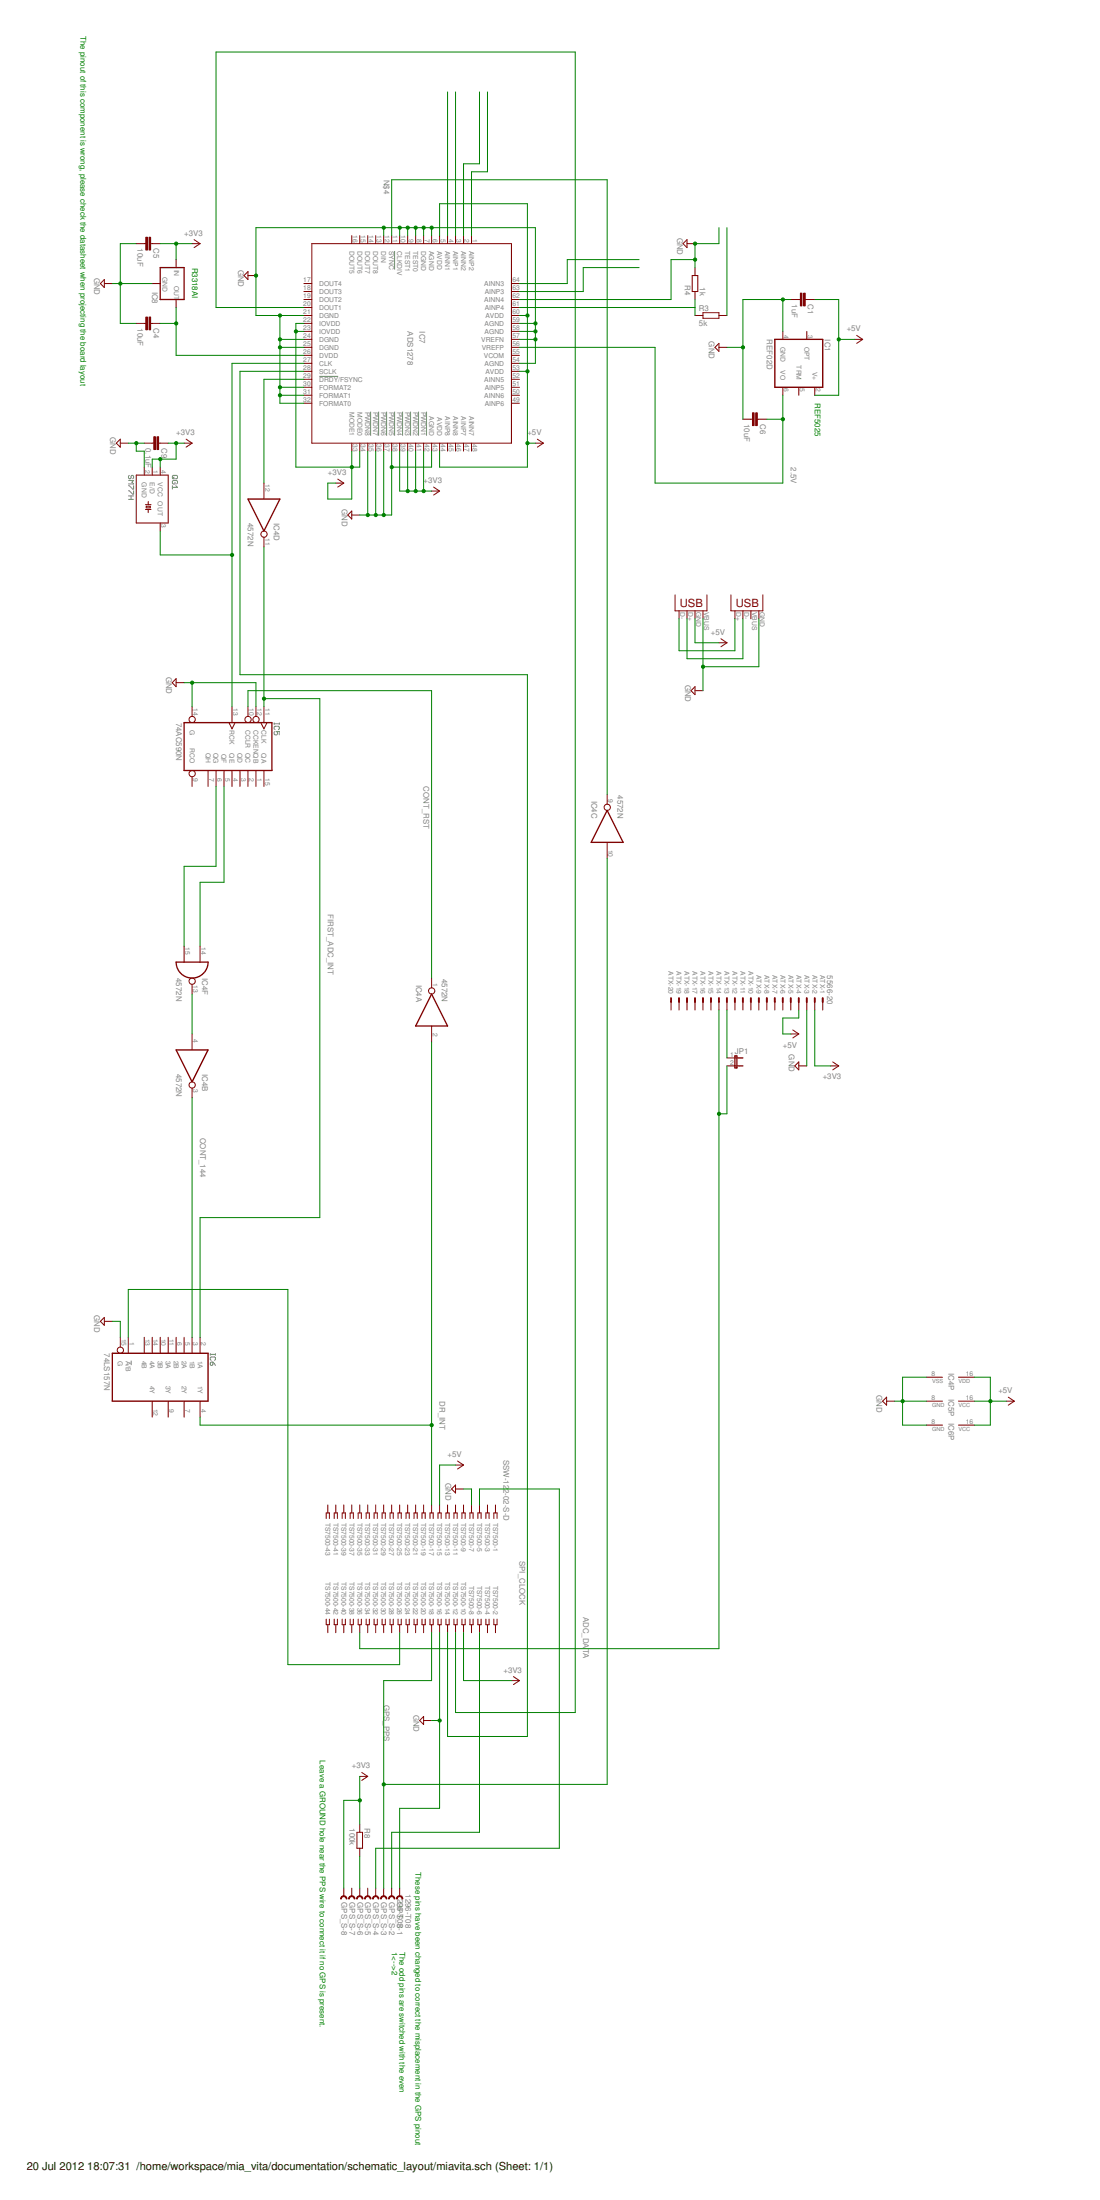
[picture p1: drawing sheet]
<svg xmlns="http://www.w3.org/2000/svg" width="350mm" height="700mm" viewBox="0 0 350 700" stroke-linecap="round" stroke-linejoin="round" font-family="sans-serif">
<g fill="none" stroke="#808080" stroke-width=".32">
<path d="M125.5 79.8v6M101.6 119.7h6M117.9 131v7.7M120.5 131v7.7M123 131v7.7M125.5 131v7.7M128.1 131v7.7M130.6 131v7.7M133.2 131v7.7M135.7 131v7.7M40.9 154.5h.2l1.1 1.1h.3v-1.1M40.9 156.1h.2l1.1 1.1h.3v-1.1"/>
<path d="M40.9 152.9h1.6l-.5 .5 .5 .6h-1.6M40.9 157.8h1.6M40.9 158.9h1.6M41.1 151.2l-.2 .3v.5l.2 .3 .6-.3v-.5l.3-.3 .5 .3v.5l-.3 .3M41.7 157.8v1.1M54.8 154.5v1.1M55.1 151.2h1.1l.3 .3v.5l-.3 .3h-1.1l-.3-.3v-.5zM55.4 151.8l-.6 .5M55.7 153.4v.6h-.6l-.3-.3v-.6l.3-.2h1.1l.3 .2v.6l-.3 .3M55.9 154.5l.6 .5h-1.7M87.2 230v.5M87.2 230.3h1.7"/>
<path d="M87.5 232.1l-.3-.2v-.6l.3-.2h1.1l.3 .2v.6l-.3 .2M87.5 232.7l-.3 .3v.5l.3 .3h.5l.3-.3-.3-.8h.9v1.1M88.9 230v.5M41.7 432.9v1.4M66.9 430.6v.6M66.9 433.6l.3-.3h.5v.8l-.2 .3-.6-.3zM66.9 430.9h1.6M67.2 432.8l-.3-.3v-.5l.3-.3h1.1l.2 .3v.5l-.2 .3M67.7 433.3l.8 1.1M68.5 430.6v.6"/>
</g>
<g fill="none" stroke="#800000" stroke-width=".32">
<path d="M43.3 77.5h3.1M47.9 77.5h3.1M61.1 77.5h2.5M61.7 76.2l1.9 1.3M63.6 77.5l-1.9 1.3M99.2 77.5h63.5v63.5h-63.5zM111.9 75v2.5M114.4 75v2.5M117 75v2.5M119.5 75v2.5M122.1 75v2.5M124.6 75v2.5"/>
<path d="M127.1 75v2.5M129.7 75v2.5M132.2 75v2.5M134.8 75v2.5M137.3 75v2.5M139.8 75v2.5M142.4 75v2.5M144.9 75v2.5M147.5 75v2.5M150 75v2.5M218.6 77.5h2.5M218.6 76.2v2.6l-1.3-1.3z"/>
<path d="M33.2 90.2h2.5M33.2 88.9v2.6l-1.3-1.3zM48.4 90.2h2.6M56 82.6v2.5M56 95.3v2.5M78.9 86.4v2.5l-1.3-1.2zM78.9 87.7h2.5M96.7 90.2h2.5M96.7 92.8h2.5M96.7 95.3h2.5M96.7 97.8h2.5M162.7 90.2h2.5"/>
<path d="M162.7 92.8h2.5M162.7 95.3h2.5M162.7 97.8h2.5M220.2 87.7h1.8v5.1h-1.8zM221.1 85.1v2.6M221.1 92.8v2.5M223.6 99.5h5.1v1.8h-5.1zM251.6 95.3h3M256.2 95.3h3M43.3 102.9h3.1M47.9 102.9h3.1M96.7 100.4h2.5"/>
<path d="M96.7 102.9h2.5M96.7 105.4h2.5M96.7 108h2.5M96.7 110.5h2.5M96.7 113.1h2.5M96.7 115.6h2.5M96.7 118.1h2.5M162.7 100.4h2.5M162.7 102.9h2.5M162.7 105.4h2.5M162.7 108h2.5M162.7 110.5h2.5"/>
<path d="M162.7 113.1h2.5M162.7 115.6h2.5M162.7 118.1h2.5M221.1 100.4h2.5M228.7 100.4h2.6M228.7 110.5h2.6M228.7 109.2v2.6l-1.2-1.3zM249 105.4v2.6M256.7 105.4v2.6M271.9 108h2.5M272.5 106.7l1.9 1.3M274.4 108l-1.9 1.2"/>
<path d="M38.3 139.7v2.6l-1.3-1.3zM59.2 139.7l1.9 1.3M96.7 120.7h2.5M96.7 123.2h2.5M96.7 125.8h2.5M96.7 128.3h2.5M162.7 120.7h2.5M162.7 123.2h2.5M162.7 125.8h2.5M162.7 128.3h2.5M171 139.7l1.9 1.3M236.3 133.4h3.1"/>
<path d="M240.9 133.4h3.1M249 123.2v2.6M254.1 123.2v2.6M259.2 123.2v2.6M38.3 141h2.5M43.3 151.2h10.2v15.2h-10.2zM45.9 141h3M45.9 148.6v2.6M47.2 159.5v1M48.4 148.6v2.6M50.5 141h3M51 148.6v2.6"/>
<path d="M58.6 141h2.5M61.1 141l-1.9 1.3M84 153.7v5.1M106.8 153.7h2.6M107.5 152.4l1.9 1.3M109.4 153.7l-1.9 1.3M111.9 141v2.5M114.4 141v2.5M117 141v2.5M119.5 141v2.5M122.1 141v2.5M124.6 141v2.5"/>
<path d="M127.1 141v2.5M129.7 141v2.5M132.2 141v2.5M134.8 141v2.5M137.3 141v2.5M137.3 156.2h2.5M137.9 155l1.9 1.2M139.8 141v2.5M139.8 156.2l-1.9 1.3M142.4 141v2.5M144.9 141v2.5M147.5 141v2.5"/>
<path d="M150 141v2.5M170.3 141h2.6M172.9 141l-1.9 1.3M46.3 160.5h1.7M46.3 162.1h1.7M46.5 161.1h1.3v.5h-1.3zM47.2 162.1v1M51 166.4v2.5M84 170.9v3.1M111.9 162.6v2.5l-1.3-1.2zM111.9 163.9h2.5M214.8 189.3v5h10.1v-5"/>
<path d="M216 194.3v2.6M218.6 194.3v2.6M221.1 194.3v2.6M223.6 194.3v2.6M232.5 189.3v5h10.2v-5M233.8 194.3v2.6M236.3 194.3v2.6M238.9 194.3v2.6M241.4 194.3v2.6M56 215.9v2.6l-1.2-1.3zM56 217.2h2.6M221.1 218.5v2.5l-1.3-1.3z"/>
<path d="M221.1 219.7h2.5M228.7 204.5h2.6M229.4 203.2l1.9 1.3M231.3 204.5l-1.9 1.3M61.1 224.8v3.1M72.8 229.9l1 2 1-2M73.8 224.8v5.1M78.9 224.8v3.1M81.4 224.8v3.1M83 229.9l1 2 1-2M84 224.8v5.1M61.1 247.1v3.1"/>
<path d="M66.2 245.1v5.1M68.7 245.1v5.1M71.3 245.1v5.1M73.8 245.1v5.1M76.3 245.1v5.1M78.9 245.1v5.1M81.4 245.1v5.1M84 245.1v5.1M193.2 252.8v3M193.2 268v5.1M58.6 301v5.1M61.1 313.1v3.2"/>
<path d="M63.6 301v5.1M137.3 311.2v3.1M213.5 318.8v2.5M216 318.8v2.5M218.6 318.8v2.5M221.1 318.8v2.5M223.6 318.8v2.5M226.2 318.8v2.5M228.7 318.8v2.5M231.3 318.8v2.5M233.8 318.8v2.5M236.3 318.8v2.5"/>
<path d="M238.9 318.8v2.5M241.4 318.8v2.5M244 318.8v2.5M246.5 318.8v2.5M249 318.8v2.5M251.6 318.8v2.5M254.1 318.8v2.5M256.7 318.8v2.5M259.2 318.8v2.5M261.7 318.8v2.5M61.1 329v5M137.3 326.4v5.1"/>
<path d="M231.3 339.1h3.8M231.3 336.6h3.8M251.6 329h2.5M252.2 327.7l1.9 1.3M254.1 337.8v2.6l-1.2-1.3zM254.1 339.1h2.6M254.1 329l-1.9 1.2M264.3 339.1h2.5M264.9 337.8l1.9 1.3M266.8 339.1l-1.9 1.3M61.1 346.2v3.1M31.9 420.4l1.3-1.3v2.5z"/>
<path d="M33.2 420.4h2.5M38.3 425.4v3.2M40.8 425.4v5.1M45.9 425.4v5.1M48.4 425.4v5.1M51 425.4v5.1M53.5 425.4v5.1M56 425.4v5.1M58.6 425.4v5.1M61.1 425.4v5.1M63.6 425.4v5.1M294.8 438.1h5"/>
<path d="M304.9 438.1h5.1M48.4 445.8v5M53.5 445.8v5M58.6 445.8v5M63.6 445.8v5M282.1 445.8h2.5M282.1 444.5v2.5l-1.3-1.2zM294.8 445.8h5M294.8 453.4h5M304.9 445.8h5.1M304.9 453.4h5.1M320.1 445.8h2.6"/>
<path d="M320.8 444.5l1.9 1.3M322.7 445.8l-1.9 1.2M104.3 478.8v2.5M106.8 478.8v2.5M109.4 478.8v2.5M111.9 478.8v2.5M114.4 478.8v2.5M117 478.8v2.5M119.5 478.8v2.5M122.1 478.8v2.5M124.6 478.8v2.5M127.1 478.8v2.5"/>
<path d="M129.7 478.8v2.5M132.2 478.8v2.5M134.8 478.8v2.5M137.3 478.8v2.5M139.8 478.8v2.5M142.4 478.8v2.5M144.9 472.4v2.6l-1.2-1.3zM144.9 478.8v2.5M144.9 466.1h2.6M144.9 473.7h2.6M145.6 464.8l1.9 1.3M147.5 478.8v2.5"/>
<path d="M147.5 466.1l-1.9 1.3M150 478.8v2.5M152.5 478.8v2.5M155.1 478.8v2.5M157.6 478.8v2.5M103.8 483.1v-1.8h1v1.8M106.3 483.1v-1.8h1v1.8M108.9 483.1v-1.8h1v1.8M111.4 483.1v-1.8h1v1.8M113.9 483.1v-1.8h1.1v1.8M116.5 483.1v-1.8h1v1.8M119 483.1v-1.8h1v1.8"/>
<path d="M121.6 483.1v-1.8h1v1.8M124.1 483.1v-1.8h1v1.8M126.6 483.1v-1.8h1.1v1.8M129.2 483.1v-1.8h1v1.8M131.7 483.1v-1.8h1v1.8M134.3 483.1v-1.8h1v1.8M136.8 483.1v-1.8h1v1.8M139.3 483.1v-1.8h1.1v1.8M141.9 483.1v-1.8h1v1.8M144.4 483.1v-1.8h1v1.8M147 483.1v-1.8h1v1.8M149.5 483.1v-1.8h1v1.8"/>
<path d="M152 483.1v-1.8h1.1v1.8M154.6 483.1v-1.8h1v1.8M157.1 483.1v-1.8h1v1.8M103.8 515.1v1.8h1v-1.8M104.3 516.9v2.5M106.3 515.1v1.8h1v-1.8M106.8 516.9v2.5M108.9 515.1v1.8h1v-1.8M109.4 516.9v2.5M111.4 515.1v1.8h1v-1.8M111.9 516.9v2.5M113.9 515.1v1.8h1.1v-1.8"/>
<path d="M114.4 516.9v2.5M116.5 515.1v1.8h1v-1.8M117 516.9v2.5M119 515.1v1.8h1v-1.8M119.5 516.9v2.5M121.6 515.1v1.8h1v-1.8M122.1 516.9v2.5M124.1 515.1v1.8h1v-1.8M124.6 516.9v2.5M126.6 515.1v1.8h1.1v-1.8M127.1 516.9v2.5M129.2 515.1v1.8h1v-1.8"/>
<path d="M129.7 516.9v2.5M131.7 515.1v1.8h1v-1.8M132.2 516.9v2.5M134.3 515.1v1.8h1v-1.8M134.8 516.9v2.5M136.8 515.1v1.8h1v-1.8M137.3 516.9v2.5M139.3 515.1v1.8h1.1v-1.8M139.8 516.9v2.5M141.9 515.1v1.8h1v-1.8M142.4 516.9v2.5M144.4 515.1v1.8h1v-1.8"/>
<path d="M144.9 516.9v2.5M147 515.1v1.8h1v-1.8M147.5 516.9v2.5M149.5 515.1v1.8h1v-1.8M150 516.9v2.5M152 515.1v1.8h1.1v-1.8M152.5 516.9v2.5M154.6 515.1v1.8h1v-1.8M155.1 516.9v2.5M157.1 515.1v1.8h1v-1.8M157.6 516.9v2.5M162.7 534.7h2.5"/>
<path d="M163.3 533.4l1.9 1.3M165.2 534.7l-1.9 1.2M134.8 546.1v2.5l-1.3-1.2zM134.8 547.4h2.5M114.4 565.1h2.6M115.1 563.9l1.9 1.2M117 565.1l-1.9 1.3M113.6 582.9h1.7v5.1h-1.7zM114.4 580.4v2.5M114.4 588v2.5M109.4 600.7v2.5M111.9 600.7v2.5"/>
<path d="M114.4 600.7v2.5M117 600.7v2.5M119.5 600.7v2.5M122.1 600.7v2.5M124.6 600.7v2.5M127.1 600.7v2.5"/>
<circle cx="84" cy="169.9" r=".99"/>
<circle cx="61.1" cy="228.9" r=".99"/>
<circle cx="78.9" cy="228.9" r=".99"/>
<circle cx="81.4" cy="228.9" r=".99"/>
<circle cx="61.1" cy="246.1" r=".99"/>
<circle cx="193.2" cy="256.8" r=".99"/>
<circle cx="61.1" cy="312.2" r=".99"/>
<circle cx="137.3" cy="315.3" r=".99"/>
<circle cx="61.1" cy="345.2" r=".99"/>
<circle cx="38.3" cy="429.6" r=".99"/>
</g>
<path d="M51 85.1h7.6v10.2h-7.6zM246.5 108h15.2v15.2h-15.2zM78.9 158.8h10.1l-5 10.1zM58.6 229.9h27.9v15.2h-27.9zM193.2 257.8l5 10.2h-10.1zM56 306.1h10.2a5.1 5.1 0 0 1-5.1 5.1 5.1 5.1 0 0 1-5.1-5.1zM137.3 316.3l5.1 10.1h-10.2zM56 334h10.2l-5.1 10.2zM233.8 335.9h.6v3.8h-.6zM235.1 336.6h1.2M235.1 339.1h1.2M35.7 430.5h30.5v15.3h-30.5z" fill="none" stroke="#800000" stroke-width=".42"/>
<g fill="#800000" stroke="#800000" stroke-width=".32">
<path d="M47.4 100.9h.5v4h-.5z"/>
<path d="M46.4 100.9h.5v4h-.5z"/>
<path d="M47.4 75.5h.5v4h-.5z"/>
<path d="M46.4 75.5h.5v4h-.5z"/>
<path d="M50 139h.5v4h-.5z"/>
<path d="M48.9 139h.5v4h-.5z"/>
<path d="M255.7 93.3h.5v4h-.5z"/>
<path d="M254.6 93.3h.5v4h-.5z"/>
<path d="M240.4 131.3h.5v4.1h-.5z"/>
<path d="M239.4 131.3h.5v4.1h-.5z"/>
</g>
<g fill="none" stroke="#800000" stroke-width=".61">
<path d="M213.5 317.5v1.3M216 317.5v1.3M218.6 317.5v1.3M221.1 317.5v1.3M223.6 317.5v1.3M226.2 317.5v1.3M228.7 317.5v1.3M231.3 317.5v1.3M233.8 317.5v1.3M236.3 317.5v1.3M238.9 317.5v1.3M241.4 317.5v1.3"/>
<path d="M244 317.5v1.3M246.5 317.5v1.3M249 317.5v1.3M251.6 317.5v1.3M254.1 317.5v1.3M256.7 317.5v1.3M259.2 317.5v1.3M261.7 317.5v1.3"/>
</g>
<g fill="#800000" stroke="#800000" stroke-width=".32">
<path d="M126.3 603.5a1.02 1.02 0 0 1 1.2-.3 1.02 1.02 0 0 1 .7 .9h-.3a.76 .76 0 0 0-.8-.7 .76 .76 0 0 0-.7 .7h-.3z" fill-rule="evenodd"/>
<path d="M123.8 603.5a1.02 1.02 0 0 1 1.1-.3 1.02 1.02 0 0 1 .7 .9h-.2a.76 .76 0 0 0-.8-.7 .76 .76 0 0 0-.8 .7h-.2z" fill-rule="evenodd"/>
<path d="M121.3 603.5a1.02 1.02 0 0 1 1.1-.3 1.02 1.02 0 0 1 .7 .9h-.3a.76 .76 0 0 0-.7-.7 .76 .76 0 0 0-.8 .7h-.2z" fill-rule="evenodd"/>
<path d="M118.7 603.5a1.01 1.01 0 0 1 1.2-.3 1.01 1.01 0 0 1 .6 .9h-.2a.76 .76 0 0 0-.8-.7 .76 .76 0 0 0-.7 .7h-.3z" fill-rule="evenodd"/>
<path d="M116.2 603.5a1.01 1.01 0 0 1 1.1-.3 1.01 1.01 0 0 1 .7 .9h-.2a.76 .76 0 0 0-.8-.7 .76 .76 0 0 0-.8 .7h-.2z" fill-rule="evenodd"/>
<path d="M113.6 603.5a1.01 1.01 0 0 1 1.2-.3 1.01 1.01 0 0 1 .7 .9h-.3a.76 .76 0 0 0-.8-.7 .76 .76 0 0 0-.7 .7h-.3z" fill-rule="evenodd"/>
<path d="M111.1 603.5a1.01 1.01 0 0 1 1.1-.3 1.01 1.01 0 0 1 .7 .9h-.2a.76 .76 0 0 0-.8-.7 .76 .76 0 0 0-.8 .7h-.2z" fill-rule="evenodd"/>
<path d="M108.6 603.5a1.01 1.01 0 0 1 1.1-.3 1.01 1.01 0 0 1 .7 .9h-.3a.76 .76 0 0 0-.7-.7 .76 .76 0 0 0-.8 .7h-.2z" fill-rule="evenodd"/>
</g>
<g fill="none" stroke="#008000" stroke-width=".32">
<path d="M142.4 29.3v45.7M144.9 29.3v45.7M152.5 29.3v22.8h-5v22.9M155.1 29.3v25.4h-5.1v20.3M43.3 77.5h-5v25.4h5M51 77.5h10.1M56 77.5v5.1M122.1 72.4v2.6M124.6 75v-17.8h68.6v195.6M127.1 72.4v2.6M129.7 72.4v2.6M132.2 72.4v2.6"/>
<path d="M134.8 72.4v2.6M137.3 72.4v2.6M139.8 75v-10.2h28v83.8h-28v-5.1M228.7 72.4v5.1h-7.6v7.6M231.3 72.4v28M35.7 90.2h12.7M56 97.8v15.3h40.7M96.7 97.8h-28v-81.2h114.3v528.2h-38.1v-25.4M165.2 97.8h55.9M203.3 82.6h-22.8v7.6h-15.3M203.3 85.1h-17.8v7.7h-20.3M221.1 82.6h-7.6v12.7h-48.3"/>
<path d="M221.1 95.3v5.1M249 95.3v10.1M251.6 95.3h-15.3v38.1M259.2 95.3h7.6v30.5h-7.6M51 102.9h5M89 108h7.7M89 100.4v27.9h7.7M89 110.5h7.7M94.1 105.4h2.6M96.7 100.4h-15.3v-28h88.9v43.2h-5.1M96.7 102.9h-2.6v45.7h20.3v-5.1M96.7 115.6h-22.9v109.2"/>
<path d="M96.7 118.1h-20.4v96.6h91.5v337.7h-25.4v-33M165.2 102.9h5.1M165.2 108h5.1M165.2 105.4h5.1M165.2 110.5h43.2v43.2h40.6v-27.9M165.2 100.4h2.6M165.2 118.1h2.6M231.3 110.5h5M266.8 108h5.1M89 125.8h7.7M89 123.2h7.7M96.7 120.7h-12.7v33"/>
<path d="M244 133.4h5M40.8 141h5.1M43.3 141v2.5h2.6v5.1M51 146.1v2.5M53.5 141h5.1M56 141v5.1h-7.6v2.5M111.9 143.5v15.3h-7.6v-5.1h2.5M117 143.5v20.4M119.5 143.5v20.4M122.1 143.5v20.4M124.6 143.5v20.4h-10.2M127.1 143.5v12.7h10.2"/>
<path d="M129.7 143.5v12.7M132.2 143.5v12.7M134.8 143.5v12.7M137.3 143.5v5.1h-12.7M167.8 141h2.5M51 168.9v7.7h22.8M84 174v50.8M216 196.9v10.1h17.8v-10.1M218.6 196.9v12.7h17.7v-12.7M221.1 196.9v7.6h7.6M223.6 196.9v22.8M241.4 196.9v15.2h-17.8"/>
<path d="M58.6 217.2h22.8v7.6M61.1 217.2v7.6M78.9 224.8v-5.1h58.4v91.5M84 222.3h17.7v165.1h-38.1v38M68.7 250.2v25.4h-10.1v25.4M71.3 250.2v30.5h-7.7v20.3M193.2 273.1v294.6h-71.1M61.1 316.3v12.7M137.3 331.5v147.3M228.7 321.3v203.2h-114.3v-5.1M231.3 321.3v15.3M231.3 339.1v15.3h-2.6"/>
<path d="M254.1 321.3v2.6h-5.1v5.1h2.6M256.7 321.3v17.8M259.2 321.3v17.8h5.1M61.1 349.3v76.1M35.7 420.4h2.6v5M40.8 425.4v-15.2h50.8v119.4h35.5v-10.2M294.8 438.1h-7.7v15.3h7.7M310 438.1h5.1v15.3h-5.1M63.6 450.8v2.6h73.7M284.6 445.8h10.2M310 445.8h10.1M144.9 466.1h-5.1v12.7"/>
<path d="M147.5 473.7h2.5v5.1M152.5 478.8v-5.1h25.4v114.3h-58.4v12.7M137.3 519.4v15.3h-15.2v66M139.8 519.4v55.9h-12.7v25.4M147.5 519.4v15.3h15.2M152.5 519.4v63.5h-27.9v17.8M137.3 547.4h2.5M114.4 565.1v15.3M114.4 572.8h-5v27.9M114.4 590.5v10.2"/>
</g>
<g fill="#008000" stroke="#008000" stroke-width=".32">
<circle cx="61.1" cy="217.2" r=".51"/>
<circle cx="38.3" cy="90.2" r=".51"/>
<circle cx="139.9" cy="547.4" r=".51"/>
<circle cx="43.4" cy="141" r=".51"/>
<circle cx="287.2" cy="445.8" r=".51"/>
<circle cx="170.3" cy="108" r=".51"/>
<circle cx="170.3" cy="105.4" r=".51"/>
<circle cx="170.3" cy="102.9" r=".51"/>
<circle cx="137.3" cy="72.4" r=".51"/>
<circle cx="134.8" cy="72.4" r=".51"/>
<circle cx="132.2" cy="72.4" r=".51"/>
<circle cx="129.7" cy="72.4" r=".51"/>
<circle cx="127.2" cy="72.4" r=".51"/>
<circle cx="122.1" cy="72.4" r=".51"/>
<circle cx="81.4" cy="87.7" r=".51"/>
<circle cx="89.1" cy="125.8" r=".51"/>
<circle cx="89.1" cy="123.2" r=".51"/>
<circle cx="89.1" cy="110.5" r=".51"/>
<circle cx="89.1" cy="108" r=".51"/>
<circle cx="89.1" cy="100.4" r=".51"/>
<circle cx="249.1" cy="95.3" r=".51"/>
<circle cx="236.4" cy="110.5" r=".51"/>
<circle cx="221.1" cy="77.5" r=".51"/>
<circle cx="221.1" cy="82.6" r=".51"/>
<circle cx="223.7" cy="212.1" r=".51"/>
<circle cx="122.1" cy="163.9" r=".51"/>
<circle cx="119.5" cy="163.9" r=".51"/>
<circle cx="117" cy="163.9" r=".51"/>
<circle cx="124.6" cy="148.6" r=".51"/>
<circle cx="84" cy="222.3" r=".51"/>
<circle cx="73.8" cy="176.6" r=".51"/>
<circle cx="122.1" cy="567.7" r=".51"/>
<circle cx="111.9" cy="148.6" r=".51"/>
<circle cx="94.1" cy="105.4" r=".51"/>
<circle cx="114.5" cy="572.8" r=".51"/>
<circle cx="56" cy="141" r=".51"/>
<circle cx="51" cy="146.1" r=".51"/>
<circle cx="56" cy="77.5" r=".51"/>
<circle cx="132.2" cy="156.2" r=".51"/>
<circle cx="134.8" cy="156.2" r=".51"/>
<circle cx="129.7" cy="156.2" r=".51"/>
<circle cx="167.8" cy="100.4" r=".51"/>
<circle cx="167.8" cy="118.1" r=".51"/>
<circle cx="167.8" cy="141" r=".51"/>
<circle cx="315.1" cy="445.8" r=".51"/>
<circle cx="266.8" cy="108" r=".51"/>
<circle cx="137.3" cy="453.4" r=".51"/>
<circle cx="56" cy="102.9" r=".51"/>
<circle cx="249.1" cy="133.4" r=".51"/>
<circle cx="228.7" cy="354.4" r=".51"/>
</g>
<g font-size="3.6" fill="#800000">
<text x="216.3" y="193.1">USB</text>
<text x="234.1" y="193.1">USB</text>
</g>
<g font-size="3.5">
<text x="8.5" y="690.5">20 Jul 2012</text>
<text x="27.8" y="690.5">18:07:31 /home/workspace/mia_vita/documentation/schematic_layout/miavita.sch (Sheet: 1/1)</text>
</g>
<g font-size="2.5" fill="#008000">
<text x="25.6" y="11.5" transform="rotate(90 25.6 11.5)">The pinout of this component is wrong, please check the datasheet when projecting the board layout</text>
<text x="61.1" y="85.1" transform="rotate(90 61.1 85.1)">R3318AI</text>
<text x="259.2" y="128.3" transform="rotate(90 259.2 128.3)">REF5025</text>
<text x="101.8" y="560.1" transform="rotate(90 101.8 560.1)">Leave a GROUND hole near the PPS wire to connect it if no GPS is present.</text>
<text x="132.2" y="595.6" transform="rotate(90 132.2 595.6)">These pins have been changed to correct the misplacement in the GPS pinout</text>
<text x="124.6" y="621" transform="rotate(90 124.6 621)">1&lt;--&gt;2</text>
<text x="127.1" y="621" transform="rotate(90 127.1 621)">The odd pins are switched with the even</text>
</g>
<g font-size="2.5" fill="#808080">
<text x="122.1" y="57.2" transform="rotate(90 122.1 57.2)">N$4</text>
<text x="58.6" y="75">+3V3</text>
<text x="215.4" y="75.6" transform="rotate(90 215.4 75.6)">GND</text>
<text x="43.7" y="79" transform="rotate(90 43.7 79)">10uF</text>
<text x="48.8" y="79" transform="rotate(90 48.8 79)">C5</text>
<text x="30" y="88.3" transform="rotate(90 30 88.3)">GND</text>
<text x="75.7" y="85.8" transform="rotate(90 75.7 85.8)">GND</text>
<text x="48.4" y="92.7" transform="rotate(90 48.4 92.7)">IC8</text>
<text x="217.8" y="90.8" transform="rotate(90 217.8 90.8)">R4</text>
<text x="222.6" y="91.4" transform="rotate(90 222.6 91.4)">1k</text>
<text x="222.4" y="98.9">R3</text>
<text x="252" y="96.8" transform="rotate(90 252 96.8)">1uF</text>
<text x="257" y="96.8" transform="rotate(90 257 96.8)">C1</text>
<text x="43.7" y="104.4" transform="rotate(90 43.7 104.4)">10uF</text>
<text x="48.8" y="104.4" transform="rotate(90 48.8 104.4)">C4</text>
<text x="129.7" y="105.4" transform="rotate(90 129.7 105.4)">ADS1278</text>
<text x="133.5" y="105.4" transform="rotate(90 133.5 105.4)">IC7</text>
<text x="222.4" y="103.7">5k</text>
<text x="244" y="108" transform="rotate(90 244 108)">REF02D</text>
<text x="262.4" y="108" transform="rotate(90 262.4 108)">IC1</text>
<text x="269.4" y="105.4">+5V</text>
<text x="225.6" y="108.6" transform="rotate(90 225.6 108.6)">GND</text>
<text x="236.7" y="134.9" transform="rotate(90 236.7 134.9)">10uF</text>
<text x="241.8" y="134.9" transform="rotate(90 241.8 134.9)">C6</text>
<text x="35.1" y="139.1" transform="rotate(90 35.1 139.1)">GND</text>
<text x="46.3" y="142.5" transform="rotate(90 46.3 142.5)">0.1uF</text>
<text x="51.3" y="142.5" transform="rotate(90 51.3 142.5)">C9</text>
<text x="56" y="138.5">+3V3</text>
<text x="167.8" y="138.5">+5V</text>
<text x="251.6" y="148.6" transform="rotate(90 251.6 148.6)">2.5V</text>
<text x="104.3" y="151.2">+3V3</text>
<text x="134.8" y="153.7">+3V3</text>
<text x="108.7" y="162" transform="rotate(90 108.7 162)">GND</text>
<text x="78.9" y="166.4" transform="rotate(90 78.9 166.4)">4572N</text>
<text x="87.1" y="166.4" transform="rotate(90 87.1 166.4)">IC4D</text>
<text x="226.2" y="202">+5V</text>
<text x="52.9" y="215.3" transform="rotate(90 52.9 215.3)">GND</text>
<text x="217.9" y="217.8" transform="rotate(90 217.9 217.8)">GND</text>
<text x="56" y="229.9" transform="rotate(90 56 229.9)">74AC590N</text>
<text x="134.8" y="250.2" transform="rotate(90 134.8 250.2)">CONT_RST</text>
<text x="188.2" y="254.7" transform="rotate(90 188.2 254.7)">IC4C</text>
<text x="196.5" y="253" transform="rotate(90 196.5 253)">4572N</text>
<text x="104.3" y="290.8" transform="rotate(90 104.3 290.8)">FIRST_ADC_INT</text>
<text x="56" y="311.2" transform="rotate(90 56 311.2)">4572N</text>
<text x="64.3" y="311.2" transform="rotate(90 64.3 311.2)">IC4F</text>
<text x="140.6" y="311.4" transform="rotate(90 140.6 311.4)">4572N</text>
<text x="263.1" y="310.3" transform="rotate(90 263.1 310.3)">5566-20</text>
<text x="132.4" y="313.2" transform="rotate(90 132.4 313.2)">IC4A</text>
<text x="233.8" y="335.3">JP1</text>
<text x="249" y="333.3">+5V</text>
<text x="251" y="335.5" transform="rotate(90 251 335.5)">GND</text>
<text x="56" y="341.6" transform="rotate(90 56 341.6)">4572N</text>
<text x="64.3" y="341.6" transform="rotate(90 64.3 341.6)">IC4B</text>
<text x="261.7" y="343.4">+3V3</text>
<text x="63.7" y="362" transform="rotate(90 63.7 362)">CONT_144</text>
<text x="30" y="418.5" transform="rotate(90 30 418.5)">GND</text>
<text x="33.2" y="430.5" transform="rotate(90 33.2 430.5)">74LS157N</text>
<text x="301.7" y="436.9" transform="rotate(90 301.7 436.9)">IC4P</text>
<text x="278.9" y="443.9" transform="rotate(90 278.9 443.9)">GND</text>
<text x="317.6" y="443.2">+5V</text>
<text x="139.8" y="445.8" transform="rotate(90 139.8 445.8)">DR_INT</text>
<text x="301.7" y="445.1" transform="rotate(90 301.7 445.1)">IC5P</text>
<text x="301.7" y="452.8" transform="rotate(90 301.7 452.8)">IC6P</text>
<text x="142.4" y="463.6">+5V</text>
<text x="160.2" y="464.4" transform="rotate(90 160.2 464.4)">SSW-12</text>
<text x="141.7" y="471.8" transform="rotate(90 141.7 471.8)">GND</text>
<text x="160.2" y="473.7" transform="rotate(90 160.2 473.7)">2-02-S-D</text>
<text x="165.2" y="496.6" transform="rotate(90 165.2 496.6)">SPI_CLOCK</text>
<text x="185.6" y="514.4" transform="rotate(90 185.6 514.4)">ADC_DATA</text>
<text x="160.2" y="532.1">+3V3</text>
<text x="122.1" y="542.3" transform="rotate(90 122.1 542.3)">GPS_PPS</text>
<text x="131.6" y="545.5" transform="rotate(90 131.6 545.5)">GND</text>
<text x="111.9" y="562.6">+3V3</text>
<text x="111.1" y="581.7" transform="rotate(90 111.1 581.7)">100k</text>
<text x="115.9" y="581.7" transform="rotate(90 115.9 581.7)">R8</text>
<text x="108.6" y="605.2" transform="rotate(90 108.6 605.2)">GPS_S-8</text>
<text x="111.1" y="605.2" transform="rotate(90 111.1 605.2)">GPS_S-7</text>
<text x="113.7" y="605.2" transform="rotate(90 113.7 605.2)">GPS_S-6</text>
<text x="116.2" y="605.2" transform="rotate(90 116.2 605.2)">GPS_S-5</text>
<text x="118.8" y="605.2" transform="rotate(90 118.8 605.2)">GPS_S-4</text>
<text x="121.3" y="605.2" transform="rotate(90 121.3 605.2)">GPS_S-3</text>
<text x="123.8" y="605.2" transform="rotate(90 123.8 605.2)">GPS_S-2</text>
<text x="126.5" y="602.6" transform="rotate(90 126.5 602.6)">12GPS_8</text>
<text x="126.5" y="605.4" transform="rotate(90 126.5 605.4)">96-T0S-1</text>
<text x="129.1" y="602.6" transform="rotate(90 129.1 602.6)">1296-T08</text>
</g>
<g font-size="2.1" fill="#808080">
<text x="112.3" y="74.8" transform="rotate(90 112.3 74.8)">16</text>
<text x="114.8" y="74.8" transform="rotate(90 114.8 74.8)">15</text>
<text x="117.3" y="74.8" transform="rotate(90 117.3 74.8)">14</text>
<text x="119.9" y="74.8" transform="rotate(90 119.9 74.8)">13</text>
<text x="122.4" y="74.8" transform="rotate(90 122.4 74.8)">12</text>
<text x="125" y="74.8" transform="rotate(90 125 74.8)">11</text>
<text x="127.5" y="74.8" transform="rotate(90 127.5 74.8)">10</text>
<text x="130" y="76" transform="rotate(90 130 76)">9</text>
<text x="132.6" y="76" transform="rotate(90 132.6 76)">8</text>
<text x="135.1" y="76" transform="rotate(90 135.1 76)">7</text>
<text x="137.7" y="76" transform="rotate(90 137.7 76)">6</text>
<text x="140.2" y="76" transform="rotate(90 140.2 76)">5</text>
<text x="142.7" y="76" transform="rotate(90 142.7 76)">4</text>
<text x="145.3" y="76" transform="rotate(90 145.3 76)">3</text>
<text x="147.8" y="76" transform="rotate(90 147.8 76)">2</text>
<text x="150.4" y="76" transform="rotate(90 150.4 76)">1</text>
<text x="111.1" y="79.8" transform="rotate(90 111.1 79.8)">DOUT5</text>
<text x="113.7" y="79.8" transform="rotate(90 113.7 79.8)">DOUT6</text>
<text x="116.2" y="79.8" transform="rotate(90 116.2 79.8)">DOUT7</text>
<text x="118.8" y="79.8" transform="rotate(90 118.8 79.8)">DOUT8</text>
<text x="121.3" y="79.8" transform="rotate(90 121.3 79.8)">DIN</text>
<text x="123.8" y="79.8" transform="rotate(90 123.8 79.8)">SYNC</text>
<text x="126.4" y="79.8" transform="rotate(90 126.4 79.8)">CLKDIV</text>
<text x="128.9" y="79.8" transform="rotate(90 128.9 79.8)">TEST1</text>
<text x="131.5" y="79.8" transform="rotate(90 131.5 79.8)">TEST0</text>
<text x="134" y="79.8" transform="rotate(90 134 79.8)">DGND</text>
<text x="136.5" y="79.8" transform="rotate(90 136.5 79.8)">AGND</text>
<text x="139.1" y="79.8" transform="rotate(90 139.1 79.8)">AVDD</text>
<text x="141.6" y="79.8" transform="rotate(90 141.6 79.8)">AINN1</text>
<text x="144.2" y="79.8" transform="rotate(90 144.2 79.8)">AINP1</text>
<text x="146.7" y="79.8" transform="rotate(90 146.7 79.8)">AINN2</text>
<text x="149.2" y="79.8" transform="rotate(90 149.2 79.8)">AINP2</text>
<text x="51.7" y="88.2" transform="rotate(90 51.7 88.2)">GND</text>
<text x="55.4" y="85.8" transform="rotate(90 55.4 85.8)">IN</text>
<text x="96.5" y="89.8">17</text>
<text x="163.1" y="89.8">64</text>
<text x="55.4" y="90.8" transform="rotate(90 55.4 90.8)">OUT</text>
<text x="96.5" y="92.4">18</text>
<text x="96.5" y="94.9">19</text>
<text x="101.5" y="91">DOUT4</text>
<text x="101.5" y="93.5">DOUT3</text>
<text x="154.1" y="91">AINN3</text>
<text x="154.2" y="93.5">AINP3</text>
<text x="163.1" y="94.9">62</text>
<text x="163.1" y="92.4">63</text>
<text x="96.5" y="97.5">20</text>
<text x="96.5" y="100">21</text>
<text x="101.5" y="96">DOUT2</text>
<text x="101.5" y="98.6">DOUT1</text>
<text x="101.5" y="101.1">DGND</text>
<text x="154.1" y="96">AINN4</text>
<text x="154.2" y="98.6">AINP4</text>
<text x="154.4" y="101.1">AVDD</text>
<text x="163.1" y="100">60</text>
<text x="163.1" y="97.5">61</text>
<text x="96.5" y="102.5">22</text>
<text x="96.5" y="105.1">23</text>
<text x="96.5" y="107.6">24</text>
<text x="101.5" y="103.7">IOVDD</text>
<text x="101.5" y="106.2">IOVDD</text>
<text x="154.2" y="106.2">AGND</text>
<text x="154.2" y="103.7">AGND</text>
<text x="163.1" y="107.6">57</text>
<text x="163.1" y="105.1">58</text>
<text x="163.1" y="102.5">59</text>
<text x="249.4" y="106.4" transform="rotate(90 249.4 106.4)">4</text>
<text x="257" y="106.4" transform="rotate(90 257 106.4)">3</text>
<text x="96.5" y="110.2">25</text>
<text x="96.5" y="112.7">26</text>
<text x="101.5" y="108.7">DGND</text>
<text x="101.5" y="111.3">DGND</text>
<text x="101.5" y="113.8">DVDD</text>
<text x="153.1" y="108.7">VREFN</text>
<text x="153.3" y="111.3">VREFP</text>
<text x="154" y="113.8">VCOM</text>
<text x="163.1" y="112.7">55</text>
<text x="163.1" y="110.2">56</text>
<text x="248.3" y="110.3" transform="rotate(90 248.3 110.3)">GND</text>
<text x="255.9" y="110.3" transform="rotate(90 255.9 110.3)">OPT</text>
<text x="96.5" y="115.2">27</text>
<text x="96.5" y="117.8">28</text>
<text x="101.5" y="116.4">CLK</text>
<text x="101.5" y="118.9">SCLK</text>
<text x="154.2" y="116.4">AGND</text>
<text x="154.4" y="118.9">AVDD</text>
<text x="163.1" y="117.8">53</text>
<text x="163.1" y="115.2">54</text>
<text x="248.3" y="117.8" transform="rotate(90 248.3 117.8)">VO</text>
<text x="253.4" y="116.2" transform="rotate(90 253.4 116.2)">TRM</text>
<text x="258.4" y="118.2" transform="rotate(90 258.4 118.2)">V+</text>
<text x="96.5" y="120.3">29</text>
<text x="96.5" y="122.9">30</text>
<text x="96.5" y="125.4">31</text>
<text x="101.5" y="121.4">DRDY/FSYNC</text>
<text x="101.5" y="124">FORMAT2</text>
<text x="154.1" y="121.4">AINN5</text>
<text x="154.2" y="124">AINP5</text>
<text x="163.1" y="125.4">50</text>
<text x="163.1" y="122.9">51</text>
<text x="163.1" y="120.3">52</text>
<text x="249.4" y="123.6" transform="rotate(90 249.4 123.6)">6</text>
<text x="254.5" y="123.6" transform="rotate(90 254.5 123.6)">5</text>
<text x="259.6" y="123.6" transform="rotate(90 259.6 123.6)">2</text>
<text x="96.5" y="127.9">32</text>
<text x="101.5" y="126.5">FORMAT1</text>
<text x="101.5" y="129.1">FORMAT0</text>
<text x="111.1" y="131.1" transform="rotate(90 111.1 131.1)">MODE1</text>
<text x="113.7" y="131.1" transform="rotate(90 113.7 131.1)">MODE0</text>
<text x="116.2" y="131" transform="rotate(90 116.2 131)">PWDN8</text>
<text x="118.8" y="131" transform="rotate(90 118.8 131)">PWDN7</text>
<text x="121.3" y="131" transform="rotate(90 121.3 131)">PWDN6</text>
<text x="123.8" y="131" transform="rotate(90 123.8 131)">PWDN5</text>
<text x="126.4" y="131" transform="rotate(90 126.4 131)">PWDN4</text>
<text x="128.9" y="131" transform="rotate(90 128.9 131)">PWDN3</text>
<text x="131.5" y="131" transform="rotate(90 131.5 131)">PWDN2</text>
<text x="134" y="131" transform="rotate(90 134 131)">PWDN1</text>
<text x="154.1" y="126.5">AINN6</text>
<text x="154.2" y="129.1">AINP6</text>
<text x="163.1" y="127.9">49</text>
<text x="136.5" y="132.5" transform="rotate(90 136.5 132.5)">AGND</text>
<text x="139.1" y="132.7" transform="rotate(90 139.1 132.7)">AVDD</text>
<text x="141.6" y="132.5" transform="rotate(90 141.6 132.5)">AINP8</text>
<text x="144.2" y="132.4" transform="rotate(90 144.2 132.4)">AINN8</text>
<text x="146.7" y="132.5" transform="rotate(90 146.7 132.5)">AINP7</text>
<text x="149.2" y="132.4" transform="rotate(90 149.2 132.4)">AINN7</text>
<text x="112.3" y="141.4" transform="rotate(90 112.3 141.4)">33</text>
<text x="114.8" y="141.4" transform="rotate(90 114.8 141.4)">34</text>
<text x="117.3" y="141.4" transform="rotate(90 117.3 141.4)">35</text>
<text x="119.9" y="141.4" transform="rotate(90 119.9 141.4)">36</text>
<text x="122.4" y="141.4" transform="rotate(90 122.4 141.4)">37</text>
<text x="125" y="141.4" transform="rotate(90 125 141.4)">38</text>
<text x="127.5" y="141.4" transform="rotate(90 127.5 141.4)">39</text>
<text x="130" y="141.4" transform="rotate(90 130 141.4)">40</text>
<text x="132.6" y="141.4" transform="rotate(90 132.6 141.4)">41</text>
<text x="135.1" y="141.4" transform="rotate(90 135.1 141.4)">42</text>
<text x="137.7" y="141.4" transform="rotate(90 137.7 141.4)">43</text>
<text x="140.2" y="141.4" transform="rotate(90 140.2 141.4)">44</text>
<text x="142.7" y="141.4" transform="rotate(90 142.7 141.4)">45</text>
<text x="145.3" y="141.4" transform="rotate(90 145.3 141.4)">46</text>
<text x="147.8" y="141.4" transform="rotate(90 147.8 141.4)">47</text>
<text x="150.4" y="141.4" transform="rotate(90 150.4 141.4)">48</text>
<text x="46.2" y="149.6" transform="rotate(90 46.2 149.6)">2</text>
<text x="48.8" y="149.6" transform="rotate(90 48.8 149.6)">1</text>
<text x="51.3" y="149.6" transform="rotate(90 51.3 149.6)">4</text>
<text x="45.1" y="153.5" transform="rotate(90 45.1 153.5)">GND</text>
<text x="47.7" y="153.5" transform="rotate(90 47.7 153.5)">E/D</text>
<text x="50.2" y="153.5" transform="rotate(90 50.2 153.5)">VCC</text>
<text x="84.3" y="154.1" transform="rotate(90 84.3 154.1)">12</text>
<text x="50.2" y="159.5" transform="rotate(90 50.2 159.5)">OUT</text>
<text x="51.3" y="166.8" transform="rotate(90 51.3 166.8)">3</text>
<text x="84.3" y="171.3" transform="rotate(90 84.3 171.3)">11</text>
<text x="216.4" y="194.7" transform="rotate(90 216.4 194.7)">D-</text>
<text x="218.9" y="194.7" transform="rotate(90 218.9 194.7)">D+</text>
<text x="221.5" y="194.7" transform="rotate(90 221.5 194.7)">GND</text>
<text x="224" y="194.7" transform="rotate(90 224 194.7)">VBUS</text>
<text x="234.2" y="194.7" transform="rotate(90 234.2 194.7)">D+</text>
<text x="236.7" y="194.7" transform="rotate(90 236.7 194.7)">D-</text>
<text x="239.2" y="194.7" transform="rotate(90 239.2 194.7)">VBUS</text>
<text x="241.8" y="194.7" transform="rotate(90 241.8 194.7)">GND</text>
<text x="61.5" y="225.2" transform="rotate(90 61.5 225.2)">14</text>
<text x="74.2" y="225.2" transform="rotate(90 74.2 225.2)">13</text>
<text x="79.3" y="225.2" transform="rotate(90 79.3 225.2)">10</text>
<text x="81.8" y="225.2" transform="rotate(90 81.8 225.2)">12</text>
<text x="84.3" y="225.2" transform="rotate(90 84.3 225.2)">11</text>
<text x="60.4" y="232.2" transform="rotate(90 60.4 232.2)">G</text>
<text x="73.1" y="232.2" transform="rotate(90 73.1 232.2)">RCK</text>
<text x="78.1" y="232.2" transform="rotate(90 78.1 232.2)">CCLR</text>
<text x="80.7" y="232.2" transform="rotate(90 80.7 232.2)">CCKENQB</text>
<text x="83.2" y="232.2" transform="rotate(90 83.2 232.2)">CLK</text>
<text x="60.4" y="238" transform="rotate(90 60.4 238)">RCO</text>
<text x="65.4" y="239.6" transform="rotate(90 65.4 239.6)">QH</text>
<text x="68" y="239.5" transform="rotate(90 68 239.5)">QG</text>
<text x="70.5" y="239.8" transform="rotate(90 70.5 239.8)">QF</text>
<text x="73.1" y="239.7" transform="rotate(90 73.1 239.7)">QE</text>
<text x="75.6" y="239.6" transform="rotate(90 75.6 239.6)">QD</text>
<text x="78.1" y="239.6" transform="rotate(90 78.1 239.6)">QC</text>
<text x="83.2" y="239.7" transform="rotate(90 83.2 239.7)">QA</text>
<text x="61.5" y="247.5" transform="rotate(90 61.5 247.5)">9</text>
<text x="66.6" y="247.5" transform="rotate(90 66.6 247.5)">7</text>
<text x="69.1" y="247.5" transform="rotate(90 69.1 247.5)">6</text>
<text x="71.6" y="247.5" transform="rotate(90 71.6 247.5)">5</text>
<text x="74.2" y="247.5" transform="rotate(90 74.2 247.5)">4</text>
<text x="76.7" y="247.5" transform="rotate(90 76.7 247.5)">3</text>
<text x="79.3" y="247.5" transform="rotate(90 79.3 247.5)">2</text>
<text x="81.8" y="247.5" transform="rotate(90 81.8 247.5)">1</text>
<text x="84.3" y="247.5" transform="rotate(90 84.3 247.5)">15</text>
<text x="193.5" y="254.3" transform="rotate(90 193.5 254.3)">9</text>
<text x="193.5" y="270.3" transform="rotate(90 193.5 270.3)">10</text>
<text x="58.9" y="301.4" transform="rotate(90 58.9 301.4)">15</text>
<text x="64" y="301.4" transform="rotate(90 64 301.4)">14</text>
<text x="212.7" y="309" transform="rotate(90 212.7 309)">ATX-20</text>
<text x="215.3" y="309" transform="rotate(90 215.3 309)">ATX-19</text>
<text x="217.8" y="309" transform="rotate(90 217.8 309)">ATX-18</text>
<text x="220.3" y="309" transform="rotate(90 220.3 309)">ATX-17</text>
<text x="222.9" y="309" transform="rotate(90 222.9 309)">ATX-16</text>
<text x="225.4" y="309" transform="rotate(90 225.4 309)">ATX-15</text>
<text x="228" y="309" transform="rotate(90 228 309)">ATX-14</text>
<text x="230.5" y="309" transform="rotate(90 230.5 309)">ATX-13</text>
<text x="233" y="309" transform="rotate(90 233 309)">ATX-12</text>
<text x="235.6" y="309" transform="rotate(90 235.6 309)">ATX-11</text>
<text x="238.1" y="309" transform="rotate(90 238.1 309)">ATX-10</text>
<text x="240.7" y="310.2" transform="rotate(90 240.7 310.2)">ATX-9</text>
<text x="243.2" y="310.2" transform="rotate(90 243.2 310.2)">ATX-8</text>
<text x="245.7" y="310.2" transform="rotate(90 245.7 310.2)">ATX-7</text>
<text x="248.3" y="310.2" transform="rotate(90 248.3 310.2)">ATX-6</text>
<text x="250.8" y="310.2" transform="rotate(90 250.8 310.2)">ATX-5</text>
<text x="253.4" y="310.2" transform="rotate(90 253.4 310.2)">ATX-4</text>
<text x="255.9" y="310.2" transform="rotate(90 255.9 310.2)">ATX-3</text>
<text x="258.4" y="310.2" transform="rotate(90 258.4 310.2)">ATX-2</text>
<text x="261" y="310.2" transform="rotate(90 261 310.2)">ATX-1</text>
<text x="61.5" y="313.5" transform="rotate(90 61.5 313.5)">13</text>
<text x="137.7" y="312.7" transform="rotate(90 137.7 312.7)">1</text>
<text x="137.7" y="328.7" transform="rotate(90 137.7 328.7)">2</text>
<text x="61.5" y="330.5" transform="rotate(90 61.5 330.5)">4</text>
<text x="232.3" y="336.2">1</text>
<text x="232.3" y="338.8">2</text>
<text x="61.5" y="346.5" transform="rotate(90 61.5 346.5)">3</text>
<text x="38.6" y="425.8" transform="rotate(90 38.6 425.8)">15</text>
<text x="46.2" y="425.8" transform="rotate(90 46.2 425.8)">13</text>
<text x="48.8" y="425.8" transform="rotate(90 48.8 425.8)">14</text>
<text x="51.3" y="425.8" transform="rotate(90 51.3 425.8)">10</text>
<text x="53.9" y="425.8" transform="rotate(90 53.9 425.8)">11</text>
<text x="41.2" y="427" transform="rotate(90 41.2 427)">1</text>
<text x="56.4" y="427" transform="rotate(90 56.4 427)">6</text>
<text x="58.9" y="427" transform="rotate(90 58.9 427)">5</text>
<text x="61.5" y="427" transform="rotate(90 61.5 427)">3</text>
<text x="64" y="427" transform="rotate(90 64 427)">2</text>
<text x="37.5" y="432.9" transform="rotate(90 37.5 432.9)">G</text>
<text x="40" y="432.9" transform="rotate(90 40 432.9)">A/B</text>
<text x="45.1" y="432.9" transform="rotate(90 45.1 432.9)">4B</text>
<text x="47.7" y="432.9" transform="rotate(90 47.7 432.9)">4A</text>
<text x="50.2" y="432.9" transform="rotate(90 50.2 432.9)">3B</text>
<text x="52.7" y="432.9" transform="rotate(90 52.7 432.9)">3A</text>
<text x="55.3" y="432.9" transform="rotate(90 55.3 432.9)">2B</text>
<text x="57.8" y="432.9" transform="rotate(90 57.8 432.9)">2A</text>
<text x="60.4" y="432.9" transform="rotate(90 60.4 432.9)">1B</text>
<text x="62.9" y="432.9" transform="rotate(90 62.9 432.9)">1A</text>
<text x="296.3" y="437.8">8</text>
<text x="307.3" y="437.8">16</text>
<text x="47.7" y="440.8" transform="rotate(90 47.7 440.8)">4Y</text>
<text x="52.7" y="440.8" transform="rotate(90 52.7 440.8)">3Y</text>
<text x="57.8" y="440.8" transform="rotate(90 57.8 440.8)">2Y</text>
<text x="62.9" y="440.8" transform="rotate(90 62.9 440.8)">1Y</text>
<text x="48.8" y="448.1" transform="rotate(90 48.8 448.1)">12</text>
<text x="53.9" y="448.1" transform="rotate(90 53.9 448.1)">9</text>
<text x="58.9" y="448.1" transform="rotate(90 58.9 448.1)">7</text>
<text x="64" y="448.1" transform="rotate(90 64 448.1)">4</text>
<text x="296.3" y="445.4">8</text>
<text x="307.3" y="445.4">16</text>
<text x="296.3" y="453">8</text>
<text x="307.3" y="453">16</text>
<text x="103.5" y="484.4" transform="rotate(90 103.5 484.4)">TS7500-43</text>
<text x="106.1" y="484.4" transform="rotate(90 106.1 484.4)">TS7500-41</text>
<text x="108.6" y="484.4" transform="rotate(90 108.6 484.4)">TS7500-39</text>
<text x="111.1" y="484.4" transform="rotate(90 111.1 484.4)">TS7500-37</text>
<text x="113.7" y="484.4" transform="rotate(90 113.7 484.4)">TS7500-35</text>
<text x="116.2" y="484.4" transform="rotate(90 116.2 484.4)">TS7500-33</text>
<text x="118.8" y="484.4" transform="rotate(90 118.8 484.4)">TS7500-31</text>
<text x="121.3" y="484.4" transform="rotate(90 121.3 484.4)">TS7500-29</text>
<text x="123.8" y="484.4" transform="rotate(90 123.8 484.4)">TS7500-27</text>
<text x="126.4" y="484.4" transform="rotate(90 126.4 484.4)">TS7500-25</text>
<text x="128.9" y="484.4" transform="rotate(90 128.9 484.4)">TS7500-23</text>
<text x="131.5" y="484.4" transform="rotate(90 131.5 484.4)">TS7500-21</text>
<text x="134" y="484.4" transform="rotate(90 134 484.4)">TS7500-19</text>
<text x="136.5" y="484.4" transform="rotate(90 136.5 484.4)">TS7500-17</text>
<text x="139.1" y="484.4" transform="rotate(90 139.1 484.4)">TS7500-15</text>
<text x="141.6" y="484.4" transform="rotate(90 141.6 484.4)">TS7500-13</text>
<text x="144.2" y="484.4" transform="rotate(90 144.2 484.4)">TS7500-11</text>
<text x="146.7" y="484.4" transform="rotate(90 146.7 484.4)">TS7500-9</text>
<text x="149.2" y="484.4" transform="rotate(90 149.2 484.4)">TS7500-7</text>
<text x="151.8" y="484.4" transform="rotate(90 151.8 484.4)">TS7500-5</text>
<text x="154.3" y="484.4" transform="rotate(90 154.3 484.4)">TS7500-3</text>
<text x="156.9" y="484.4" transform="rotate(90 156.9 484.4)">TS7500-1</text>
<text x="103.5" y="503.3" transform="rotate(90 103.5 503.3)">TS7500-44</text>
<text x="106.1" y="503.3" transform="rotate(90 106.1 503.3)">TS7500-42</text>
<text x="108.6" y="503.3" transform="rotate(90 108.6 503.3)">TS7500-40</text>
<text x="111.1" y="503.3" transform="rotate(90 111.1 503.3)">TS7500-38</text>
<text x="113.7" y="503.3" transform="rotate(90 113.7 503.3)">TS7500-36</text>
<text x="116.2" y="503.3" transform="rotate(90 116.2 503.3)">TS7500-34</text>
<text x="118.8" y="503.3" transform="rotate(90 118.8 503.3)">TS7500-32</text>
<text x="121.3" y="503.3" transform="rotate(90 121.3 503.3)">TS7500-30</text>
<text x="123.8" y="503.3" transform="rotate(90 123.8 503.3)">TS7500-28</text>
<text x="126.4" y="503.3" transform="rotate(90 126.4 503.3)">TS7500-26</text>
<text x="128.9" y="503.3" transform="rotate(90 128.9 503.3)">TS7500-24</text>
<text x="131.5" y="503.3" transform="rotate(90 131.5 503.3)">TS7500-22</text>
<text x="134" y="503.3" transform="rotate(90 134 503.3)">TS7500-20</text>
<text x="136.5" y="503.3" transform="rotate(90 136.5 503.3)">TS7500-18</text>
<text x="139.1" y="503.3" transform="rotate(90 139.1 503.3)">TS7500-16</text>
<text x="141.6" y="503.3" transform="rotate(90 141.6 503.3)">TS7500-14</text>
<text x="144.2" y="503.3" transform="rotate(90 144.2 503.3)">TS7500-12</text>
<text x="146.7" y="503.3" transform="rotate(90 146.7 503.3)">TS7500-10</text>
<text x="149.2" y="504.5" transform="rotate(90 149.2 504.5)">TS7500-8</text>
<text x="151.8" y="504.5" transform="rotate(90 151.8 504.5)">TS7500-6</text>
<text x="154.3" y="504.5" transform="rotate(90 154.3 504.5)">TS7500-4</text>
<text x="156.9" y="504.5" transform="rotate(90 156.9 504.5)">TS7500-2</text>
</g>
<g font-size="1.8" fill="#808080">
<text x="296.5" y="440.1">VSS</text>
<text x="304.9" y="440.1">VDD</text>
<text x="296.5" y="447.7">GND</text>
<text x="304.9" y="447.7">VCC</text>
<text x="296.5" y="455.3">GND</text>
<text x="304.9" y="455.3">VCC</text>
</g>
</svg>
